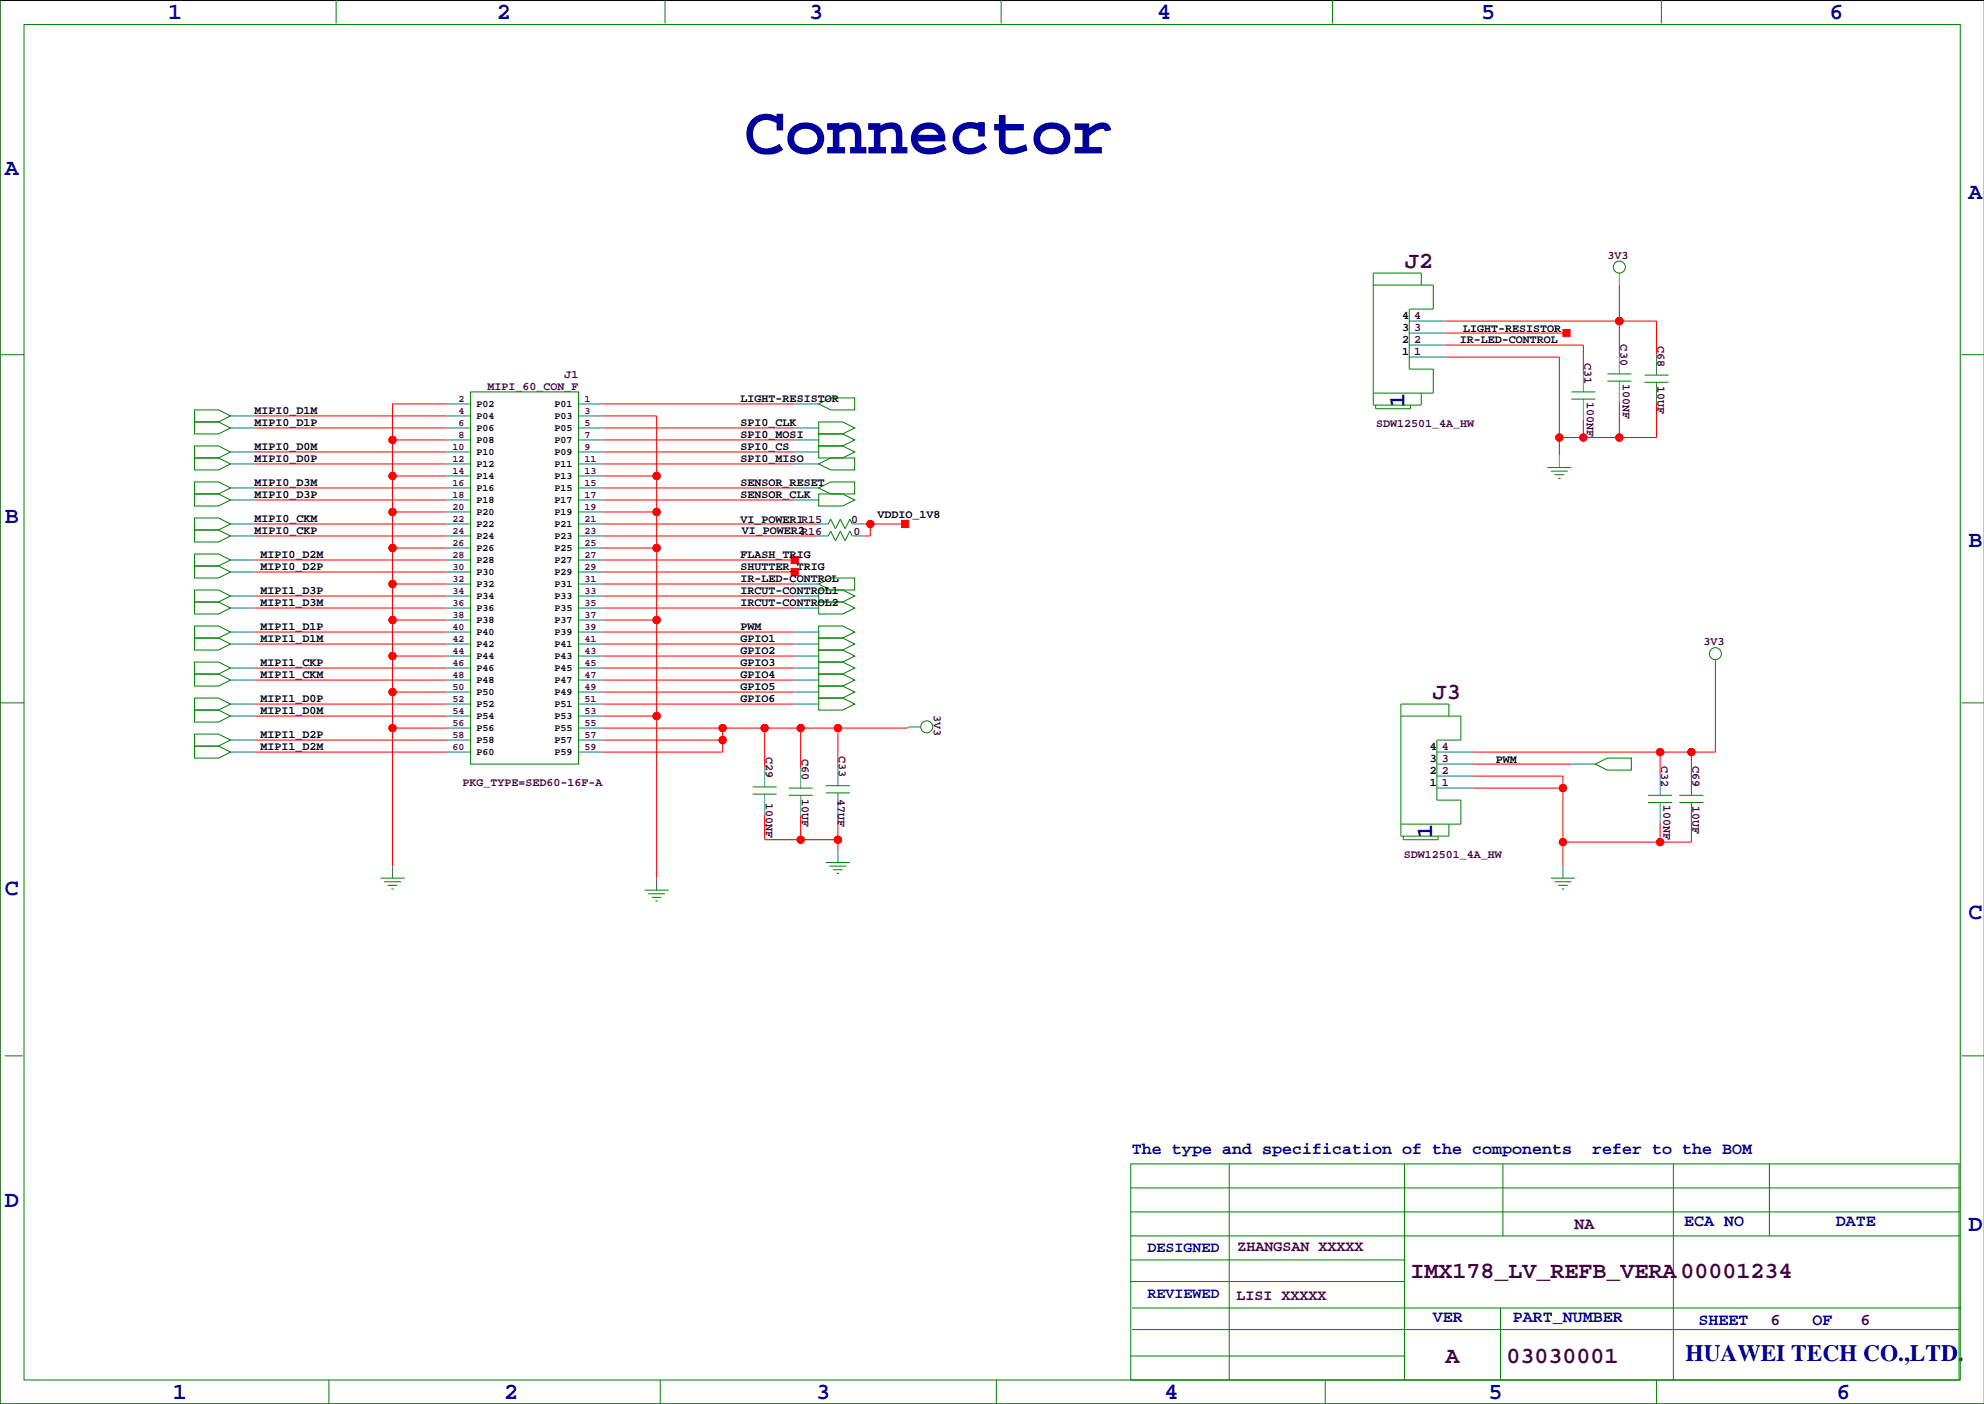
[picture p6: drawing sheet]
<svg xmlns="http://www.w3.org/2000/svg" width="420mm" height="297mm" viewBox="0 0 420 297" stroke-linecap="round" stroke-linejoin="round" font-family="sans-serif">
<path d="M419.9 .1h-419.9v296.9h419.9" fill="none" stroke="#000" stroke-width=".21"/>
<g fill="none" stroke="#f00" stroke-width=".21">
<path d="M305.8 67.9h44.7v7.1M305.8 73h29.2v5.6M305.8 75.6h24.1v20.8M305.8 70.5h25.7M342.6 67.9h.1M342.6 60.3v14.5M53.8 88h40.7M53.8 90.5h40.7M53.8 95.6h40.7M53.8 98.2h40.7M83.1 93.1h11.4M94.5 85.5h-11.4v97.7"/>
<path d="M127.5 93.1h40.6M127.5 85.5h40.6M127.5 88h11.4v97.8M127.5 90.5h40.6M127.5 95.6h40.6M127.5 98.2h40.6M335 88.8v3.8M342.6 84.9v7.7M350.5 85.2v7.4h-20.6M53.8 103.2h40.7M53.8 105.8h40.7M53.8 118.5h40.7"/>
<path d="M53.8 110.9h40.7M53.8 113.4h40.7M83.1 100.7h11.4M83.1 108.3h11.4M83.1 115.9h11.4M127.5 100.7h11.4M127.5 108.3h11.4M127.5 115.9h11.4M127.5 103.2h40.6M127.5 105.8h40.6M127.5 118.5h40.6M127.5 110.9h45.2"/>
<path d="M127.5 113.4h45.2M182.9 110.9h8.6M184.1 110.9v2.5h-1.2M53.8 121h40.7M53.8 126.1h40.7M53.8 128.6h40.7M53.8 133.7h40.7M53.8 136.3h40.7M83.1 123.6h11.4M83.1 131.2h11.4M83.1 138.8h11.4M127.5 123.6h40.6"/>
<path d="M127.5 131.2h11.4M127.5 138.8h40.6M127.5 121h40.6M127.5 126.1h40.6M127.5 128.6h40.6M127.5 133.7h40.6M127.5 136.3h40.6M53.8 149h40.7M53.8 151.5h40.7M53.8 156.6h40.7M53.8 159.1h40.7M53.8 141.3h40.7"/>
<path d="M53.8 143.9h40.7M83.1 146.4h11.4M83.1 154h11.4M127.5 146.4h40.6M127.5 149h40.6M127.5 151.5h11.4M127.5 156.6h25.4M127.5 141.3h40.6M127.5 143.9h40.6M152.9 154v5.1h-25.4M161.8 154v8.2M169.4 154v8.4"/>
<path d="M177.3 154v7.9M192.3 153.8l-.3 .2h-64.5M351.3 159.1v4.8M357.9 159.1v4.8M363 142.1v17h-51.3M161.8 172.3v5.4h15.5M169.4 172.6v5.1M177.3 172.1v7.8M311.7 166.7h19M311.7 164.2h19v19M311.7 161.7h20.8M351.3 174.1v4.1"/>
<path d="M357.9 174.1v4.1h-27.2"/>
<circle cx="342.6" cy="67.9" r=".76"/>
<circle cx="83.1" cy="93.1" r=".76"/>
<circle cx="329.9" cy="92.6" r=".76"/>
<circle cx="335" cy="92.6" r=".76"/>
<circle cx="342.6" cy="92.6" r=".76"/>
<circle cx="83.1" cy="115.9" r=".76"/>
<circle cx="83.1" cy="108.3" r=".76"/>
<circle cx="83.1" cy="100.7" r=".76"/>
<circle cx="138.9" cy="115.9" r=".76"/>
<circle cx="138.9" cy="108.3" r=".76"/>
<circle cx="138.9" cy="100.7" r=".76"/>
<circle cx="184.2" cy="110.9" r=".76"/>
<circle cx="83.1" cy="131.2" r=".76"/>
<circle cx="83.1" cy="123.6" r=".76"/>
<circle cx="83.1" cy="138.8" r=".76"/>
<circle cx="138.9" cy="131.2" r=".76"/>
<circle cx="83.1" cy="146.4" r=".76"/>
<circle cx="83.1" cy="154" r=".76"/>
<circle cx="138.9" cy="151.5" r=".76"/>
<circle cx="152.9" cy="156.6" r=".76"/>
<circle cx="152.9" cy="154" r=".76"/>
<circle cx="161.8" cy="154" r=".76"/>
<circle cx="169.4" cy="154" r=".76"/>
<circle cx="177.3" cy="154" r=".76"/>
<circle cx="351.3" cy="159.1" r=".76"/>
<circle cx="357.9" cy="159.1" r=".76"/>
<circle cx="169.4" cy="177.7" r=".76"/>
<circle cx="177.3" cy="177.7" r=".76"/>
<circle cx="330.7" cy="178.2" r=".76"/>
<circle cx="330.7" cy="166.7" r=".76"/>
<circle cx="351.3" cy="178.2" r=".76"/>
</g>
<g fill="#f00" stroke="#f00" stroke-width=".21">
<path d="M190.8 110.1h1.5v1.5h-1.5z" fill-rule="evenodd"/>
<path d="M167.4 117.7h1.5v1.5h-1.5z" fill-rule="evenodd"/>
<path d="M167.4 120.3h1.5v1.5h-1.5z" fill-rule="evenodd"/>
<path d="M330.7 69.7h1.5v1.5h-1.5z" fill-rule="evenodd"/>
<circle cx="83.1" cy="93.1" r=".76"/>
<circle cx="83.1" cy="100.7" r=".76"/>
<circle cx="83.1" cy="108.3" r=".76"/>
<circle cx="83.1" cy="115.9" r=".76"/>
<circle cx="83.1" cy="123.6" r=".76"/>
<circle cx="83.1" cy="131.2" r=".76"/>
<circle cx="83.1" cy="138.8" r=".76"/>
<circle cx="83.1" cy="146.4" r=".76"/>
<circle cx="83.1" cy="154" r=".76"/>
<circle cx="177.3" cy="177.7" r=".76"/>
<circle cx="169.4" cy="177.7" r=".76"/>
<circle cx="177.3" cy="154" r=".76"/>
<circle cx="169.4" cy="154" r=".76"/>
<circle cx="152.9" cy="156.6" r=".76"/>
<circle cx="152.9" cy="154" r=".76"/>
<circle cx="161.8" cy="154" r=".76"/>
<circle cx="138.9" cy="100.7" r=".76"/>
<circle cx="138.9" cy="108.3" r=".76"/>
<circle cx="138.9" cy="115.9" r=".76"/>
<circle cx="138.9" cy="131.2" r=".76"/>
<circle cx="138.9" cy="151.5" r=".76"/>
<circle cx="184.2" cy="110.9" r=".76"/>
<circle cx="342.6" cy="67.9" r=".76"/>
<circle cx="342.6" cy="92.6" r=".76"/>
<circle cx="329.9" cy="92.6" r=".76"/>
<circle cx="335" cy="92.6" r=".76"/>
<circle cx="330.7" cy="166.7" r=".76"/>
<circle cx="351.3" cy="178.2" r=".76"/>
<circle cx="330.7" cy="178.2" r=".76"/>
<circle cx="357.9" cy="159.1" r=".76"/>
<circle cx="351.3" cy="159.1" r=".76"/>
</g>
<g fill="none" stroke="#008080" stroke-width=".21">
<path d="M342.6 57.8v2.5M298.2 75.6h7.6M298.2 73h7.6M298.2 70.5h7.6M298.2 67.9h7.6M335 78.6v4.3M342.6 74.8v4.3M350.5 75v4.4M48.8 98.2h5M48.8 88h5M48.8 90.5h5M48.8 95.6h5"/>
<path d="M94.5 98.2h5.1M94.5 88h5.1M94.5 90.5h5.1M94.5 95.6h5.1M94.5 85.5h5.1M94.5 93.1h5.1M122.4 98.2h5.1M122.4 88h5.1M122.4 90.5h5.1M122.4 95.6h5.1M122.4 85.5h5.1M122.4 93.1h5.1"/>
<path d="M168.1 98.2h5.1M168.1 90.5h5.1M168.1 95.6h5.1M168.1 85.5h5.1M168.1 93.1h5.1M329.9 96.4v2.5M335 84.4v4.4M342.6 80.6v4.3M350.5 80.9v4.3M48.8 118.5h5M48.8 110.9h5M48.8 113.4h5"/>
<path d="M48.8 103.2h5M48.8 105.8h5M94.5 118.5h5.1M94.5 110.9h5.1M94.5 113.4h5.1M94.5 103.2h5.1M94.5 105.8h5.1M94.5 100.7h5.1M94.5 108.3h5.1M94.5 115.9h5.1M122.4 118.5h5.1M122.4 110.9h5.1"/>
<path d="M122.4 113.4h5.1M122.4 103.2h5.1M122.4 105.8h5.1M122.4 100.7h5.1M122.4 108.3h5.1M122.4 115.9h5.1M168.1 103.2h5.1M168.1 105.8h5.1M172.7 110.9h2.6M172.7 113.4h2.6M180.3 110.9h2.6M180.3 113.4h2.6"/>
<path d="M48.8 133.7h5M48.8 136.3h5M48.8 126.1h5M48.8 128.6h5M48.8 121h5M94.5 133.7h5.1M94.5 136.3h5.1M94.5 126.1h5.1M94.5 128.6h5.1M94.5 121h5.1M94.5 138.8h5.1M94.5 123.6h5.1"/>
<path d="M94.5 131.2h5.1M122.4 133.7h5.1M122.4 136.3h5.1M122.4 126.1h5.1M122.4 128.6h5.1M122.4 121h5.1M122.4 138.8h5.1M122.4 123.6h5.1M122.4 131.2h5.1M168.1 133.7h5.1M168.1 136.3h5.1M168.1 126.1h5.1"/>
<path d="M168.1 128.6h5.1M168.1 138.8h5.1M168.1 123.6h5.1M363 139.6v2.5M48.8 141.3h5M48.8 143.9h5M48.8 149h5M48.8 151.5h5M48.8 156.6h5M48.8 159.1h5M94.5 141.3h5.1M94.5 143.9h5.1"/>
<path d="M94.5 149h5.1M94.5 151.5h5.1M94.5 156.6h5.1M94.5 159.1h5.1M94.5 146.4h5.1M94.5 154h5.1M122.4 141.3h5.1M122.4 143.9h5.1M122.4 149h5.1M122.4 151.5h5.1M122.4 156.6h5.1M122.4 159.1h5.1"/>
<path d="M122.4 146.4h5.1M122.4 154h5.1M168.1 141.3h5.1M168.1 143.9h5.1M168.1 149h5.1M168.1 146.4h5.1M192.3 153.8h2.5M304 159.1h7.7M161.8 162.2v4.3M161.8 168v4.3M169.4 162.4v4.3M169.4 168.3v4.3"/>
<path d="M177.3 161.9v4.3M177.3 167.8v4.3M177.3 179.9v2.6M304 161.7h7.7M304 166.7h7.7M304 164.2h7.7M332.5 161.7h5.1M351.3 163.9v4.4M351.3 169.8v4.3M357.9 163.9v4.4M357.9 169.8v4.3M83.1 183.2v2.6"/>
<path d="M138.9 185.8v2.5M330.7 183.2v2.6"/>
</g>
<g fill="none" stroke="#008000" stroke-width=".21">
<path d="M0 -.1v297.1h419.9M71.1 0v4.9M140.7 0v4.9M211.8 0v4.9M281.9 0v4.9M351.5 0v4.9M5.1 5.2h409.7v286.8h-409.7zM0 75h5.1M290.6 60.3h12.7v5.1h-5.1v12.7h5.1v5.1h-12.7M300.7 60.3v-2.5h-10.1v27.9h10.1v-2.5M340.1 79.1h5.1M348 79.4h5.1"/>
<path d="M415 75h4.9M41.1 96.9h5.1l2.6 1.3-2.6 1.2h-5.1zM41.1 86.7h5.1l2.6 1.3-2.6 1.3h-5.1zM41.1 89.3h5.1l2.6 1.2-2.6 1.3h-5.1zM41.1 94.3h5.1l2.6 1.3-2.6 1.3h-5.1zM99.6 82.9h22.8v78.8h-22.8zM173.2 85.5l2.6-1.3h5v2.5h-5zM173.2 91.8h5.1l2.5 1.3-2.5 1.2h-5.1zM173.2 89.3h5.1l2.5 1.2-2.5 1.3h-5.1zM173.2 94.3h5.1l2.5 1.3-2.5 1.3h-5.1zM173.2 98.2l2.6-1.3h5v2.5h-5zM291.1 85.7v.8h7.3v-.8"/>
<path d="M327.4 98.9h5.1M328.2 99.7h3.5M332.5 82.9h5.1M332.5 84.4h5.1M340.1 80.6h5.1M348 80.9h5.1M41.1 117.2h5.1l2.6 1.3-2.6 1.2h-5.1zM41.1 109.6h5.1l2.6 1.3-2.6 1.2h-5.1zM41.1 112.1h5.1l2.6 1.3-2.6 1.3h-5.1zM41.1 102h5.1l2.6 1.2-2.6 1.3h-5.1zM41.1 104.5h5.1l2.6 1.3-2.6 1.2h-5.1zM41.1 119.7h5.1l2.6 1.3-2.6 1.3h-5.1z"/>
<path d="M173.2 103.2l2.6-1.2h5v2.5h-5zM173.2 104.5h5.1l2.5 1.3-2.5 1.2h-5.1zM175.3 110.9l.5-1.1 1 2.1 1-2.1 1 2.1 1-2.1 .5 1.1M175.3 113.4l.5-1 1 2 1-2 1 2 1-2 .5 1M328.9 100.4h2.1M329.7 101.2h.5M41.1 132.4h5.1l2.6 1.3-2.6 1.3h-5.1zM41.1 135h5.1l2.6 1.3-2.6 1.2h-5.1zM41.1 124.8h5.1l2.6 1.3-2.6 1.3h-5.1zM41.1 127.4h5.1l2.6 1.2-2.6 1.3h-5.1zM173.2 137.5h5.1l2.5 1.3-2.5 1.3h-5.1zM173.2 135h5.1l2.5 1.3-2.5 1.2h-5.1z"/>
<path d="M173.2 132.4h5.1l2.5 1.3-2.5 1.3h-5.1zM173.2 127.4h5.1l2.5 1.2-2.5 1.3h-5.1zM173.2 124.8h5.1l2.5 1.3-2.5 1.3h-5.1zM173.2 123.6l2.6-1.3h5v2.5h-5zM0 148.7h5.1M41.1 140.1h5.1l2.6 1.2-2.6 1.3h-5.1zM41.1 142.6h5.1l2.6 1.3-2.6 1.2h-5.1zM41.1 147.7h5.1l2.6 1.3-2.6 1.2h-5.1zM41.1 150.2h5.1l2.6 1.3-2.6 1.3h-5.1zM41.1 155.3h5.1l2.6 1.3-2.6 1.2h-5.1zM41.1 157.8h5.1l2.6 1.3-2.6 1.3h-5.1zM173.2 140.1h5.1l2.5 1.2-2.5 1.3h-5.1z"/>
<path d="M173.2 142.6h5.1l2.5 1.3-2.5 1.2h-5.1zM173.2 145.1h5.1l2.5 1.3-2.5 1.3h-5.1zM173.2 147.7h5.1l2.5 1.3-2.5 1.2h-5.1zM296.4 151.5h12.7v5.1h-5.1v12.7h5.1v5.1h-12.7M306.6 151.5v-2.5h-10.2v27.9h10.2v-2.5M415 148.7h4.9M159.3 166.5h5M159.3 168h5M166.9 166.7h5.1M166.9 168.3h5.1M174.8 166.2h5M174.8 167.8h5"/>
<path d="M296.9 176.9v.8h7.4v-.8M337.6 161.7l2.5-1.3h5.1v2.5h-5.1zM348.7 168.3h5.1M348.7 169.8h5.1M355.3 168.3h5.1M355.3 169.8h5.1M80.5 185.8h5.1M81.3 186.5h3.5M82 187.3h2.1M82.8 188.1h.5M136.4 188.3h5.1M137.2 189.1h3.5"/>
<path d="M137.9 189.9h2.1M138.7 190.6h.5M174.8 182.5h5M175.5 183.2h3.6M176.3 184h2M177 184.8h.5M328.2 185.8h5M328.9 186.5h3.6M329.7 187.3h2M330.5 188.1h.5M1 223.4h3.8M415 223.4h4.9"/>
<path d="M239.3 246.2h175.2v45.8h-175.2zM239.3 251.3h175.2M239.3 256.4h175.2M260.1 246.2v45.8M297.2 246.2v45.8M318 246.2v15.3M354.1 246.2v45.8M374.4 246.2v15.3M239.3 266.6h57.9M239.3 261.5h175.2M239.3 271.1h57.9M239.5 276.7h175.5"/>
<path d="M317.5 276.7v15.3M69.6 292v5M139.7 292v5M210.8 292v5M239.3 286.9h57.9M239.5 281.3h175M280.4 292v5M350.5 292v5M383.5 287.4h.1"/>
<circle cx="342.6" cy="56.5" r="1.27"/>
<circle cx="363" cy="138.3" r="1.27"/>
<circle cx="196.1" cy="153.8" r="1.27"/>
</g>
<text font-size="14.5" fill="#0000a0" x="157.5" y="32.5">Connector</text>
<g font-size="4.9" fill="#0000a0">
<text x="35.6" y="3.9">1</text>
<text x="105.2" y="3.9">2</text>
<text x="171.2" y="3.9">3</text>
<text x="244.9" y="3.9">4</text>
<text x="313.4" y="3.9">5</text>
<text x="387.1" y="3.9">6</text>
<text x="1" y="36.9">A</text>
<text x="416.6" y="42">A</text>
<text x="297.2" y="86.1" transform="rotate(-90 297.2 86.1)">1</text>
<text x="1" y="110.6">B</text>
<text x="416.6" y="115.7">B</text>
<text x="303" y="177.3" transform="rotate(-90 303 177.3)">1</text>
<text x="1" y="189.3">C</text>
<text x="416.6" y="194.4">C</text>
<text x="1" y="255.4">D</text>
<text x="416.6" y="260.5">D</text>
<text x="356.6" y="288">HUAWEI TECH CO.,LTD.</text>
<text x="36.6" y="296">1</text>
<text x="106.7" y="296">2</text>
<text x="172.7" y="296">3</text>
<text x="246.4" y="296">4</text>
<text x="315" y="296">5</text>
<text x="388.6" y="296">6</text>
</g>
<g font-size="4.9" fill="#400040">
<text x="297.3" y="56.8">J2</text>
<text x="303.2" y="147.9">J3</text>
<text x="298.5" y="270.5">IMX178_LV_REFB_VERA</text>
<text x="355.6" y="270.5">00001234</text>
<text x="305.9" y="288.3">A</text>
<text x="318.8" y="288.3">03030001</text>
</g>
<g font-size="3.5" fill="#0000a0">
<text x="239.5" y="244.2">The type and specification of the components</text>
<text x="336.9" y="244.2">refer to the BOM</text>
<text x="356.4" y="259.4">ECA NO</text>
<text x="388.5" y="259.4">DATE</text>
<text x="303.1" y="279.7">VER</text>
<text x="320.1" y="279.7">PART_NUMBER</text>
<text x="359.4" y="280.3">SHEET</text>
<text x="383.5" y="280.3">OF</text>
</g>
<g font-size="3.5" fill="#400040">
<text x="333.2" y="259.9">NA</text>
<text x="374.6" y="280.3">6</text>
<text x="393.7" y="280.3">6</text>
</g>
<g font-size="3.2" fill="#0000a0">
<text x="242.8" y="264.9">DESIGNED</text>
<text x="242.8" y="274.5">REVIEWED</text>
</g>
<g font-size="3.2" fill="#400040">
<text x="261.9" y="264.7">ZHANGSAN XXXXX</text>
<text x="261.6" y="275.1">LISI XXXXX</text>
</g>
<g font-size="2.5" fill="#400040">
<text x="340.1" y="54.7">3V3</text>
<text x="299.3" y="70">3</text>
<text x="299.3" y="67.4">4</text>
<text x="299.3" y="75">1</text>
<text x="299.3" y="72.5">2</text>
<text x="335.3" y="76.7" transform="rotate(90 335.3 76.7)">C31</text>
<text x="342.9" y="72.9" transform="rotate(90 342.9 72.9)">C30</text>
<text x="350.7" y="73.1" transform="rotate(90 350.7 73.1)">C68</text>
<text x="103.2" y="82.4">MIPI_60_CON_F</text>
<text x="119.5" y="79.9">J1</text>
<text x="343.4" y="81.1" transform="rotate(90 343.4 81.1)">100NF</text>
<text x="350.7" y="81.6" transform="rotate(90 350.7 81.6)">10UF</text>
<text x="335.8" y="84.9" transform="rotate(90 335.8 84.9)">100NF</text>
<text x="291.2" y="90.3">SDW12501_4A_HW</text>
<text x="180.1" y="110.6">0</text>
<text x="180.6" y="113.1">0</text>
<text x="360.4" y="136.5">3V3</text>
<text x="197.6" y="151.2" transform="rotate(90 197.6 151.2)">3V3</text>
<text x="162" y="160.3" transform="rotate(90 162 160.3)">C29</text>
<text x="169.6" y="160.5" transform="rotate(90 169.6 160.5)">C60</text>
<text x="177.5" y="160" transform="rotate(90 177.5 160)">C33</text>
<text x="305.1" y="158.6">4</text>
<text x="305.1" y="161.2">3</text>
<text x="97.9" y="166.2">PKG_TYPE=SED60-16F-A</text>
<text x="305.1" y="163.7">2</text>
<text x="305.1" y="166.2">1</text>
<text x="351.5" y="162" transform="rotate(90 351.5 162)">C32</text>
<text x="358.1" y="162" transform="rotate(90 358.1 162)">C69</text>
<text x="162" y="169.8" transform="rotate(90 162 169.8)">100NF</text>
<text x="169.6" y="169" transform="rotate(90 169.6 169)">10UF</text>
<text x="177.3" y="169" transform="rotate(90 177.3 169)">47UF</text>
<text x="352" y="170.3" transform="rotate(90 352 170.3)">100NF</text>
<text x="358.1" y="170.5" transform="rotate(90 358.1 170.5)">10UF</text>
<text x="297" y="181.5">SDW12501_4A_HW</text>
</g>
<g font-size="2.5">
<text x="296.7" y="70">3</text>
<text x="296.7" y="67.4">4</text>
<text x="309.6" y="70.2">LIGHT-RESISTOR</text>
<text x="296.7" y="75">1</text>
<text x="296.7" y="72.5">2</text>
<text x="308.9" y="72.5">IR-LED-CONTROL</text>
<text x="53.8" y="87.5">MIPI0_D1M</text>
<text x="156.7" y="85">LIGHT-RESISTOR</text>
<text x="53.8" y="95.1">MIPI0_D0M</text>
<text x="53.8" y="90">MIPI0_D1P</text>
<text x="156.7" y="92.6">SPI0_MOSI</text>
<text x="156.7" y="90">SPI0_CLK</text>
<text x="156.7" y="95.1">SPI0_CS</text>
<text x="53.8" y="97.7">MIPI0_D0P</text>
<text x="156.7" y="97.7">SPI0_MISO</text>
<text x="53.8" y="105.3">MIPI0_D3P</text>
<text x="53.8" y="102.7">MIPI0_D3M</text>
<text x="156.7" y="105.3">SENSOR_CLK</text>
<text x="156.7" y="102.7">SENSOR_RESET</text>
<text x="53.8" y="112.9">MIPI0_CKP</text>
<text x="53.8" y="110.4">MIPI0_CKM</text>
<text x="156.7" y="110.6">VI_POWER1R15</text>
<text x="157" y="112.9">VI_POWER2R16</text>
<text x="185.7" y="109.6">VDDIO_1V8</text>
<text x="55.1" y="118">MIPI0_D2M</text>
<text x="156.7" y="118">FLASH_TRIG</text>
<text x="55.1" y="125.6">MIPI1_D3P</text>
<text x="55.1" y="120.5">MIPI0_D2P</text>
<text x="156.7" y="123.1">IR-LED-CONTROL</text>
<text x="156.7" y="125.6">IRCUT-CONTROL1</text>
<text x="156.7" y="120.5">SHUTTER_TRIG</text>
<text x="55.1" y="128.1">MIPI1_D3M</text>
<text x="156.7" y="128.1">IRCUT-CONTROL2</text>
<text x="55.1" y="135.8">MIPI1_D1M</text>
<text x="55.1" y="133.2">MIPI1_D1P</text>
<text x="156.7" y="133.2">PWM</text>
<text x="156.7" y="135.8">GPIO1</text>
<text x="55.1" y="143.4">MIPI1_CKM</text>
<text x="55.1" y="140.8">MIPI1_CKP</text>
<text x="156.7" y="143.4">GPIO4</text>
<text x="156.7" y="140.8">GPIO3</text>
<text x="156.7" y="138.3">GPIO2</text>
<text x="55.1" y="148.5">MIPI1_D0P</text>
<text x="156.7" y="148.5">GPIO6</text>
<text x="156.7" y="145.9">GPIO5</text>
<text x="55.1" y="151">MIPI1_D0M</text>
<text x="55.1" y="158.6">MIPI1_D2M</text>
<text x="55.1" y="156.1">MIPI1_D2P</text>
<text x="302.6" y="161.2">3</text>
<text x="302.6" y="158.6">4</text>
<text x="316.5" y="161.4">PWM</text>
<text x="302.6" y="166.2">1</text>
<text x="302.6" y="163.7">2</text>
</g>
<g font-size="2.1" fill="#400040">
<text x="97" y="85">2</text>
<text x="97" y="87.6">4</text>
<text x="123.7" y="85">1</text>
<text x="123.7" y="87.6">3</text>
<text x="95.8" y="95.2">10</text>
<text x="97" y="90.1">6</text>
<text x="97" y="92.6">8</text>
<text x="123.7" y="90.1">5</text>
<text x="123.7" y="92.6">7</text>
<text x="123.7" y="95.2">9</text>
<text x="95.8" y="97.7">12</text>
<text x="95.8" y="100.3">14</text>
<text x="123.7" y="97.7">11</text>
<text x="123.7" y="100.3">13</text>
<text x="95.8" y="102.8">16</text>
<text x="95.8" y="105.3">18</text>
<text x="95.8" y="107.9">20</text>
<text x="123.7" y="102.8">15</text>
<text x="123.7" y="105.3">17</text>
<text x="123.7" y="107.9">19</text>
<text x="95.8" y="110.4">22</text>
<text x="95.8" y="113">24</text>
<text x="123.7" y="110.4">21</text>
<text x="123.7" y="113">23</text>
<text x="95.8" y="115.5">26</text>
<text x="95.8" y="118">28</text>
<text x="123.7" y="115.5">25</text>
<text x="123.7" y="118">27</text>
<text x="95.8" y="120.6">30</text>
<text x="95.8" y="123.1">32</text>
<text x="95.8" y="125.7">34</text>
<text x="123.7" y="120.6">29</text>
<text x="123.7" y="123.1">31</text>
<text x="123.7" y="125.7">33</text>
<text x="95.8" y="128.2">36</text>
<text x="95.8" y="130.7">38</text>
<text x="123.7" y="128.2">35</text>
<text x="123.7" y="130.7">37</text>
<text x="95.8" y="133.3">40</text>
<text x="95.8" y="135.8">42</text>
<text x="123.7" y="133.3">39</text>
<text x="123.7" y="135.8">41</text>
<text x="95.8" y="138.4">44</text>
<text x="95.8" y="140.9">46</text>
<text x="95.8" y="143.4">48</text>
<text x="123.7" y="138.4">43</text>
<text x="123.7" y="140.9">45</text>
<text x="123.7" y="143.4">47</text>
<text x="95.8" y="146">50</text>
<text x="95.8" y="148.5">52</text>
<text x="123.7" y="146">49</text>
<text x="123.7" y="148.5">51</text>
<text x="95.8" y="151.1">54</text>
<text x="95.8" y="153.6">56</text>
<text x="123.7" y="151.1">53</text>
<text x="123.7" y="153.6">55</text>
<text x="95.8" y="156.1">58</text>
<text x="95.8" y="158.7">60</text>
<text x="123.7" y="156.1">57</text>
<text x="123.7" y="158.7">59</text>
</g>
<g font-size="2.1">
<text x="100.8" y="86.1">P02</text>
<text x="100.8" y="88.6">P04</text>
<text x="117.3" y="86.1">P01</text>
<text x="117.3" y="88.6">P03</text>
<text x="100.8" y="91.1">P06</text>
<text x="100.8" y="93.7">P08</text>
<text x="117.3" y="91.1">P05</text>
<text x="117.3" y="93.7">P07</text>
<text x="100.8" y="96.2">P10</text>
<text x="100.8" y="98.8">P12</text>
<text x="100.8" y="101.3">P14</text>
<text x="117.3" y="96.2">P09</text>
<text x="117.3" y="98.8">P11</text>
<text x="117.3" y="101.3">P13</text>
<text x="100.8" y="103.8">P16</text>
<text x="100.8" y="106.4">P18</text>
<text x="117.3" y="103.8">P15</text>
<text x="117.3" y="106.4">P17</text>
<text x="100.8" y="108.9">P20</text>
<text x="100.8" y="111.5">P22</text>
<text x="100.8" y="114">P24</text>
<text x="117.3" y="108.9">P19</text>
<text x="117.3" y="111.5">P21</text>
<text x="117.3" y="114">P23</text>
<text x="100.8" y="116.5">P26</text>
<text x="100.8" y="119.1">P28</text>
<text x="117.3" y="116.5">P25</text>
<text x="117.3" y="119.1">P27</text>
<text x="100.8" y="121.6">P30</text>
<text x="100.8" y="124.2">P32</text>
<text x="117.3" y="121.6">P29</text>
<text x="117.3" y="124.2">P31</text>
<text x="100.8" y="126.7">P34</text>
<text x="100.8" y="129.2">P36</text>
<text x="100.8" y="131.8">P38</text>
<text x="117.3" y="126.7">P33</text>
<text x="117.3" y="129.2">P35</text>
<text x="117.3" y="131.8">P37</text>
<text x="100.8" y="134.3">P40</text>
<text x="100.8" y="136.9">P42</text>
<text x="117.3" y="134.3">P39</text>
<text x="117.3" y="136.9">P41</text>
<text x="100.8" y="139.4">P44</text>
<text x="100.8" y="141.9">P46</text>
<text x="117.3" y="139.4">P43</text>
<text x="117.3" y="141.9">P45</text>
<text x="100.8" y="144.5">P48</text>
<text x="100.8" y="147">P50</text>
<text x="100.8" y="149.6">P52</text>
<text x="117.3" y="144.5">P47</text>
<text x="117.3" y="147">P49</text>
<text x="117.3" y="149.6">P51</text>
<text x="100.8" y="152.1">P54</text>
<text x="100.8" y="154.6">P56</text>
<text x="117.3" y="152.1">P53</text>
<text x="117.3" y="154.6">P55</text>
<text x="100.8" y="157.2">P58</text>
<text x="100.8" y="159.7">P60</text>
<text x="117.3" y="157.2">P57</text>
<text x="117.3" y="159.7">P59</text>
</g>
</svg>
